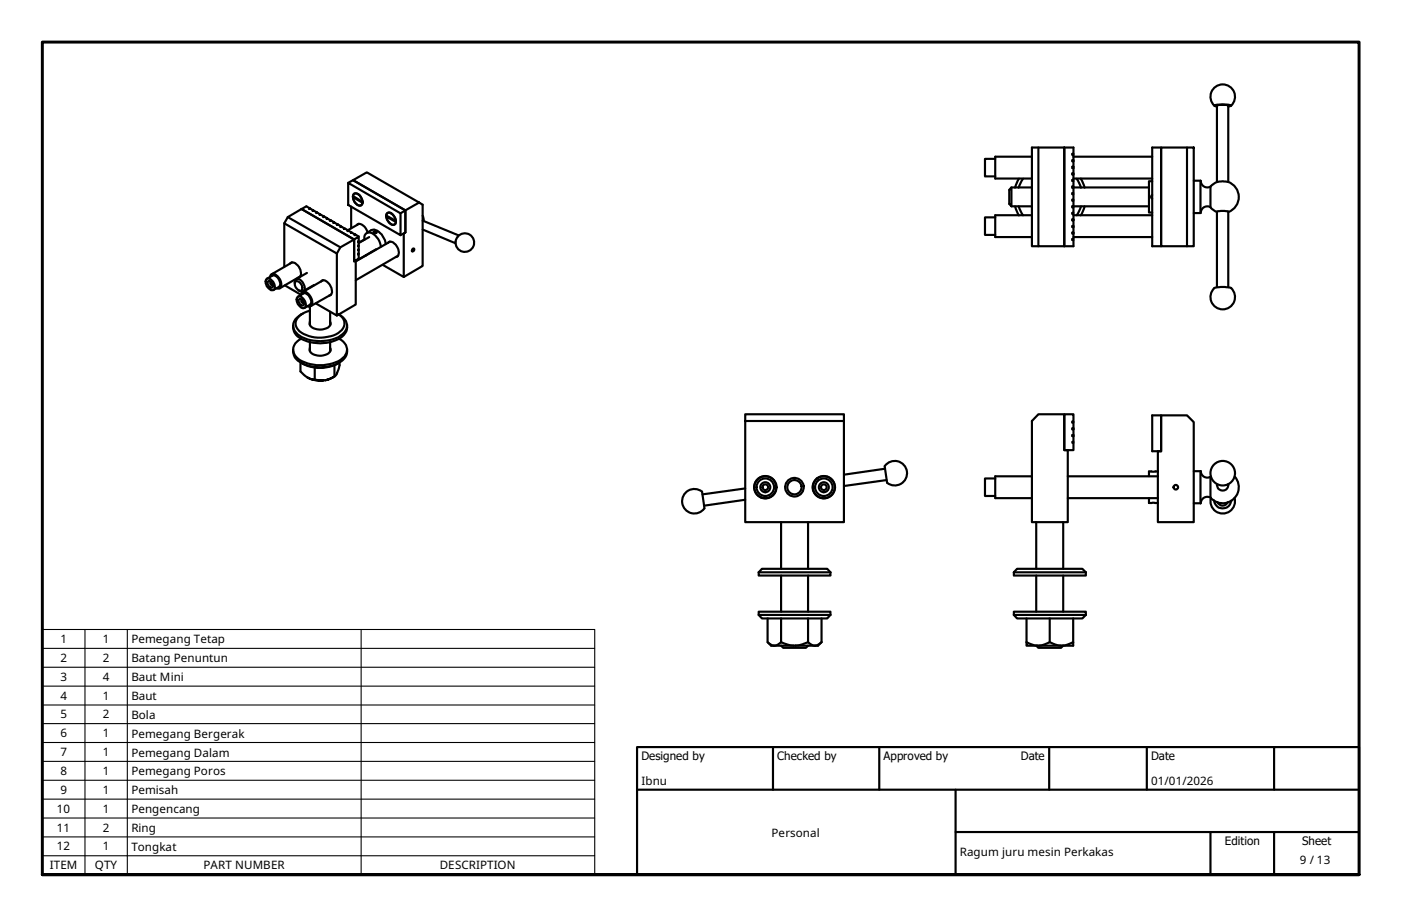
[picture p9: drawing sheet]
<svg xmlns="http://www.w3.org/2000/svg" width="330mm" height="216mm" viewBox="0 0 330 216" stroke-linecap="round" stroke-linejoin="round" font-family="sans-serif">
<!-- layer: Visible (ISO) -->
<g fill="none" stroke="#000" stroke-width=".51">
<path d="M234.3 37.4h-2.4v4.1h2.4M243 36.9h-8.7v5.1h8.7M244.5 34.7v23.3h6.1v-23.3M250.6 34.7h-7.6v23.3h1.5M250.6 34.7h2.1v1.5h-.2v.2h.2v4.4M250.6 34.7v23.3h2.1v-1.5h-.2v-.2h.2v-4.6l-.2 .2M252.7 37.7h-.2v.3h.2M252.7 39.2h-.2v.4h.2M252.7 36.9h18.6M271.3 34.7h2.1v23.3h-2.1zM279.5 34.7h1.6v23.3h-1.6zM279.5 34.7h-6.1v23.3h6.1"/>
<path d="M285.9 24.9a2.89 2.89 0 0 1-.1-4.2 2.89 2.89 0 0 1 4.1 0 2.89 2.89 0 0 1-.1 4.2M286.5 25.1l-.6-.2a6.3 6.3 0 0 1 4 0l-.7 .2M66.9 52.6l12.4 7.1v14.6l-4.9-2.9M71 49.2l-3.2 1.9-.9 1.5v10.2M71 49.2l12.4 7.2-3.3 1.8-12.3-7.1M71 49.2l12.4 7.2v5.1l.4-.2v10.4l-4.5 2.6M72.8 49.1l.1-.1v.2zM72.9 49.2l.1-.1 .7 .4M72.9 49l-.8-.4-1.1 .6M73.7 49.7l-.1-.1 .9 .4M74.5 50.2l-.1-.2h.1v.2l.2-.2 .7 .5M75.4 50.6l-.2-.1 1 .4"/>
<path d="M76.2 51.1l-.1-.1 .1-.1v.2l.1-.1 .7 .4M77 51.6l-.1-.1 .1-.1v.2l.9 .3M77.9 52l-.2-.1h.2l.8 .4M78.7 52.5h-.2l.2-.2v.2l.8 .3M79.5 53l-.2-.1 .2-.1 .8 .5M80.1 58.2l-.8 1.5M80.3 53.5l-.2-.1 .2-.1v.2l.2-.1 .6 .4M81.1 53.9l-.1-.1h.3l.6 .4M81.9 54.4l-.1-.1 .1-.1v.2l.1-.1 .7 .4M82 43.1l12.3 7.1v5.2l-12.3-7.1zM82 43.1l1.1-.7 12.3 7.1v5.2l-1.1 .7M82.7 48.6v5.1"/>
<path d="M82.7 54.9l-.1-.1 1 .4M83.1 46.4a1.96 1.96 0 0 0 1.9 2l.3-.6M83.2 46.4h-.1l2.2 1.4M83.4 45.6a1.87 1.87 0 0 1 1.7 2.7 1.66 1.66 0 0 1-2-1.7v-.6zM83.6 55.4l-.2-.2h.2v.2l.1-.2 .8 .5M84 53a1.4 1.4 0 0 1 2 .7l.6 1M84.2 45.7h.1M84.3 59.8h.2l-.2 .1zM84.3 58.8l.2 .1zM84.3 57.8l.2 .1zM84.3 56.8v.2h.2M84.5 57l-.2-.2h.2v-1.1l-1.1 .7v5.1l1.1-.6v-1.1"/>
<path d="M84.5 58.9l-.2 .9M84.5 57.9l-.2 .9M84.5 57l-.2 .8M84.5 52.7l-2.6 1.5M85.3 47.4v.1l-2.2-1.3 .2-.5a1.31 1.31 0 0 1 1.9 1.1l.1 .7M85.3 47.6v.2M85.8 56.5a1.3 1.3 0 0 1 .6-1.6 1.3 1.3 0 0 1 1.6 .3l1.3 1.5 .4 1.4M85.8 56.4l-1.3 .8M86.4 54.9l1-.7a2.39 2.39 0 0 1 2.7 1.4l.5 .9 .2 1M86.9 55.8l-2.4 1.4M87.4 59.3l.1 .1M87.9 54.6a.34 .34 0 0 1 .5-.2 .34 .34 0 0 1 .2 .5h-.3z"/>
<path d="M88.6 58.7l-4.8 2.8M90.9 51a2.08 2.08 0 0 0 1.9 1.9l.4-.6M91.1 50.3a1.18 1.18 0 0 1 1.8 .8l.3 .7a.81 .81 0 0 1-.4 1.1 .81 .81 0 0 1-1.1-.4l-.6-1-.2-.6zM91.1 51h-.2l2.3 1.3M91.3 57.2a.96 .96 0 0 1 1.5 .1 2.22 2.22 0 0 1 .7 3.2h-.3M91.8 56.9l-8 4.6M92.1 50.2h.1M93.2 51.9l-2.3-1.2a.74 .74 0 0 1 .6-.7 .74 .74 0 0 1 .8 .4l.7 .9 .2 .7M93.2 52.2v.1M94.3 50.2l1.1-.7v5.2l-.3 .3v10.2l-5-2.8M97.2 58.5h.1a.39 .39 0 0 1 .2 .5 .39 .39 0 0 1-.5 .2zM98.7 47.7l-3.3 1.8-12.3-7.1 3.3-1.8 13.1 7.6v14.4l-4.4 2.6"/>
<path d="M99.5 51.9l8.5 3.5M99.5 54l7.8 3.3M99.5 50.8l.3 1.2M234.3 51.2h-2.4v4.1h2.4M238.1 44.1v4.5l-.5-.6v-3.3zM238.1 48.6h4.9M238.1 44.1h4.9M239 48.6l.9 2.1M239.8 48.6l1 2.1M239.9 42.1l-.9 2.1M240.8 42.1l-1 2.1M243 50.7h-8.7v5.1h8.7"/>
<path d="M252.5 40.8l.2 .3v-.3M252.5 40.8v.3h.2v1.3h-.2v.2h.2v1.3h-.2v.3h.2v1.3h-.2v.2h.2v1.3h-.2v.2h.2v1.4M252.5 51.9h.2M252.5 40.8h.2M252.5 44.1h18M252.7 53.2h-.2v.3h.2M252.7 54.7h-.2v.3h.2M252.7 42h18.6M252.7 55.8h18.6M252.7 50.7h18.6M253.5 42.1l1 2.1M254.5 42.1l.9 2.1"/>
<path d="M254.5 48.6l-1 2.1M255.4 48.6l-.9 2.1M270.5 48.6h-18v.2h.2v1.3h-.2v.3h.2v1.2h-.2v.3M271.3 45.9a.52 .52 0 0 0 0 .9M271.3 42.7h-.8v7.3h.8M281.1 42.5h1.5v7.7h-1.5M282.7 42.6a1.56 1.56 0 0 0 2.3 1.4v4.8M285 48.8l.8 .8 .7 .3M285 44a3.8 3.8 0 0 1 3.8-1.2 3.8 3.8 0 0 1 2.8 2.9 3.8 3.8 0 0 1-2.4 4.2M285 48.8a1.56 1.56 0 0 0-2.3 1.3M286.5 42.9v-18l.6-.2h1.6l.5 .2v18M62.8 65.7a1.7 1.7 0 0 1 1.9 1.7 .74 .74 0 0 1-.4 1 .74 .74 0 0 1-1-.5 1.66 1.66 0 0 1-.5-2.2z"/>
<path d="M62.9 65.6l1.2-.7a1.82 1.82 0 0 1 1.8 2.3l-.2 .4-1.3 .7M63.2 66.2a1.03 1.03 0 0 1 .9 1.4 .95 .95 0 0 1-1-1.2zM63.6 65.2a.82 .82 0 0 1 .5-.7 .82 .82 0 0 1 .9 .3 2.2 2.2 0 0 1 .8 3.1h-.7M63.8 66.4a.48 .48 0 0 0-.1 .5 .48 .48 0 0 0 .6 .2M67.1 67.2l3.8 2.2M68.3 62a1.03 1.03 0 0 1 1.5 .2 2.36 2.36 0 0 1 .8 3l-.4 .2M68.8 61.8l-4.9 2.8M69 76.6a3.3 3.3 0 0 0 2.8 3.5 9.1 9.1 0 0 0 9.2-1.2 2.59 2.59 0 0 0 .7-2.3M69.4 66.8a.84 .84 0 0 1 .4-1.1 .84 .84 0 0 1 1.1 .4 1.74 1.74 0 0 1 .4 2.5h-.4l-.6-.3M69.7 66.2a1.52 1.52 0 0 1 1.3 2.2 1.43 1.43 0 0 1-1.3-2.2zM70.1 69.8a1.7 1.7 0 0 1 1.9 1.8 .74 .74 0 0 1-.4 .9 .74 .74 0 0 1-1-.4 1.66 1.66 0 0 1-.5-2.3zM70.2 69.8l1.2-.7a1.84 1.84 0 0 1 1.8 2.3l-1.5 1.1"/>
<path d="M70.5 70.4a.98 .98 0 0 1 .9 1.5 .97 .97 0 0 1-.9-.5 .97 .97 0 0 1 0-1zM70.7 65.1l-4.9 2.8M70.9 69.5a.93 .93 0 0 1 .8-.8 .93 .93 0 0 1 .9 .5 2.45 2.45 0 0 1 .7 2.7 .67 .67 0 0 1-.9 .2M70.9 79.8a2.69 2.69 0 0 0-1.9 2.3 2.69 2.69 0 0 0 1.5 2.6 9.6 9.6 0 0 0 10.1-.4 2.49 2.49 0 0 0-.2-4.2l-.6-.3M71.1 70.5a.51 .51 0 0 0-.1 .6 .51 .51 0 0 0 .6 .3M71.3 73.9a3 3 0 0 0-2.1 3.5 5.8 5.8 0 0 0 5.3 2.9 8 8 0 0 0 6.6-2.1 2.69 2.69 0 0 0-1.3-4.2M72.3 64.3l-2.6 1.4M73 73.2a4.1 4.1 0 0 0-3.4 2.7 3.1 3.1 0 0 0 2.5 3 8.4 8.4 0 0 0 8.4-1.2 2.3 2.3 0 0 0-.7-3.7M73 75.8l-.1 .3a1.96 1.96 0 0 0 2.2 1.5 2.36 2.36 0 0 0 2.8-1.5l-.2-.3M73 72.2v4.4M73.9 67.1l-2.5 1.5M75.6 66.3a.96 .96 0 0 1 1.5 .1 2.47 2.47 0 0 1 .8 3l-.4 .2"/>
<path d="M76.1 66l-4.9 2.8M77.7 73.4v3.2M78 69.3l-4.8 2.8M86.2 60.1h.1M93.7 60.2l-9.9 5.8M285.9 67.8l1.5-.2h1.8l.7 .2M285.9 67.8a2.89 2.89 0 0 0-.1 4.2 2.89 2.89 0 0 0 4.1 0 2.89 2.89 0 0 0-.1-4.2M286.5 67.6v-17.8l1-.1 1.7 .1v17.8M69 82.3a3.1 3.1 0 0 0 2.1 3.2 9.8 9.8 0 0 0 9.5-.6l.4-.4a2.59 2.59 0 0 0 .7-2.2M70.7 85.3v2.1l1.9 1.6M70.9 85.4a8.9 8.9 0 0 0 8.9 0M72.6 89l.7 .3 1.9 .3 1.1-.1-1.8 .1z"/>
<path d="M73 81.9l-.1 .3a1.93 1.93 0 0 0 2.2 1.6 2.32 2.32 0 0 0 2.8-1.6l-.2-.3M73 80.5v2.2M74.1 86.6v2.7M76.3 89.5h.3M77.7 80.5v2.2M79.9 85.3a3.6 3.6 0 0 1-2.8 4.1l-.5 .1 2.1-.9v-2.6M175.5 99.1h23.2v23.8h-23.2v-25.4h23.2v1.6M244.5 97.5h6.1v8.5h.8v16.9h-8.4v-23.8zM250.6 97.5h2.1v1.8h-.2v.2h.2v4.5h-.2v.3h.2v1.7h-2.1zM271.3 97.8h2.1v8.4h-2.1zM273.4 97.8h6.1l1.6 1.6v23.5h-8.5v-16.7h.8zM165.8 119.7a2.89 2.89 0 0 1-4 .6 2.89 2.89 0 0 1-.6-4 2.89 2.89 0 0 1 4.1-.5l.6 3.9"/>
<path d="M175.5 115l-10.1 1.4M175.5 117.7l-9.8 1.4M177.6 114.7h-.1M179.2 117.2h.1M181.7 116.8h.1M182.6 114h.2M191.4 115.4h.1M192.3 112.6h.2M194.8 112.3h.1M196.6 114.7h-.1M208.3 110.4l-9.6 1.4M208.7 113l-10 1.4"/>
<path d="M208.9 113.7l-.6-4a2.89 2.89 0 0 1 4.1-.6 2.89 2.89 0 0 1 .6 4.1 2.89 2.89 0 0 1-4.1 .5M234.3 112.6h-2.4v4.2h2.4M243 112.1h-8.7v5.2h8.7M251.4 117.3h21.2M251.4 112.1h21.2M252.7 100.8h-.2v.3h.2M252.7 102.4h-.2v.3h.2M270.5 117.3v1.1h2.1M272.6 111h-2.1v1.1M281.1 110.9h1.5v7.6h-1.5M282.7 110.9a1.56 1.56 0 0 0 2.3 1.4v4.8M285 117.1a1.56 1.56 0 0 0-2.3 1.4"/>
<path d="M285.1 112.2l-.1 .1M285.1 117.2a2.89 2.89 0 0 0 2.8 3.7 2.89 2.89 0 0 0 2.8-3.7M285.9 117.9a2.01 2.01 0 0 0 2 1.8 2.01 2.01 0 0 0 2-1.8M286.5 114a1.35 1.35 0 0 0 1.3 1.5 1.35 1.35 0 0 0 1.4-1.5M286.6 118.2a1.29 1.29 0 0 0 1.2 .9 1.29 1.29 0 0 0 1.3-.9M290.7 112.2a3.8 3.8 0 0 1-.4 5.4 3.8 3.8 0 0 1-5.3-.5M178.6 134.7l.8-.8h15.4l.7 .8M178.6 134.7v.8h16.9v-.8M178.6 134.7h16.9M183.9 122.9v11M183.9 135.5v8.5M190.2 122.9v11"/>
<path d="M190.2 135.5v8.5M238.7 134.7l.8-.8h15.3l.9 .8M238.7 134.7v.8h17v-.8M238.7 134.7h17M244 122.9v11M244 135.5v8.5M250.3 122.9v11M250.3 135.5v8.5M178.6 144.8l.8 .8h15.4l.7-.8M178.6 144.8v-.8h16.9v.8M178.6 144.8h16.9M180.7 151.2l.8 .6 .7 .2"/>
<path d="M180.7 145.6v5.6l.8 .8h11.1l.8-.8M182.4 152l.7-.2 .8-.6 1.5 .6 1.5 .2M183.9 152l.5 .5h5.3l.5-.5M183.9 145.6v5.6M187.3 152l1.4-.2 1.5-.6 .8 .6 .7 .2M190.2 145.6v5.6M193.4 151.2l-.7 .6-.7 .2M193.4 145.6v5.6M238.7 144.8l.8 .8h15.3l.9-.8M238.7 144.8v-.8h17v.8M238.7 144.8h17M241.7 151.2l1.9 .8h.6"/>
<path d="M241.7 151.2v.8h2.5M241.7 145.6v5.6M244 152l.5 .5h5.3l.5-.5M244.2 152h5.5M244.6 152l1.2-.2 1.3-.6 1.4 .6 1.2 .2M247.1 145.6v5.6M252.7 151.2l-1.4 .6-1.2 .2M252.7 145.6v6.4h-3"/>
<circle cx="109.5" cy="57.1" r="2.18"/>
<circle cx="180.2" cy="114.7" r="2.64"/>
<circle cx="180.2" cy="114.7" r=".67"/>
<circle cx="180.2" cy="114.7" r="1.17"/>
<circle cx="180.2" cy="114.7" r="2.57"/>
<circle cx="180.2" cy="114.7" r="2.06"/>
<circle cx="187" cy="114.7" r="2.19"/>
<circle cx="187" cy="114.7" r="1.68"/>
<circle cx="194" cy="114.7" r="2.64"/>
<circle cx="194" cy="114.7" r=".67"/>
<circle cx="194" cy="114.7" r="1.17"/>
<circle cx="194" cy="114.7" r="2.57"/>
<circle cx="194" cy="114.7" r="2.06"/>
<circle cx="276.8" cy="114.7" r=".54"/>
<circle cx="287.9" cy="111.4" r="2.89"/>
</g>
<!-- layer: Symbol (ISO) -->
<g fill="none" stroke="#000" stroke-width=".25">
<path d="M10 152.7h130M10 157.1h130M20 148.2v57.7M30 148.2v57.7M85 148.2v57.7M10 161.5h130M10 166h130M10 170.4h130M10 174.8h130M10 179.3h130M10 183.7h130M10 188.2h130"/>
<path d="M10 192.6h130M10 197h130M10 201.5h130v-53.3h-130v57.7h130v-4.4"/>
</g>
<!-- layer: Border (ISO) -->
<path d="M10 205.9v-196h310v196h-310h310" fill="none" stroke="#000" stroke-width=".7"/>
<!-- layer: Title (ISO) -->
<path d="M150 175.9h170v30h-170zM182 175.9v10M207 175.9v10M247 175.9v10M270 175.9v10M300 175.9v10M150 185.9h170M225 195.9h95M225 185.9v20M285 195.9v10M300 195.9v10" fill="none" stroke="#000" stroke-width=".51"/>
<g font-size="2.7">
<text x="14.2" y="151.4">1</text>
<text x="14.2" y="155.9">2</text>
<text x="24.2" y="151.4">1</text>
<text x="24.2" y="155.9">2</text>
<text x="30.9" y="151.4">Pemegang Tetap</text>
<text x="30.9" y="155.8">Batang Penuntun</text>
<text x="14.2" y="160.3">3</text>
<text x="24.2" y="160.3">4</text>
<text x="30.9" y="160.3">Baut Mini</text>
<text x="14.2" y="164.7">4</text>
<text x="24.2" y="164.7">1</text>
<text x="30.9" y="164.7">Baut</text>
<text x="14.2" y="169.2">5</text>
<text x="14.2" y="173.6">6</text>
<text x="24.2" y="169.2">2</text>
<text x="24.2" y="173.6">1</text>
<text x="30.9" y="169.2">Bola</text>
<text x="30.9" y="173.7">Pemegang Bergerak</text>
<text x="14.2" y="178.1">7</text>
<text x="24.2" y="178.1">1</text>
<text x="30.9" y="178.1">Pemegang Dalam</text>
<text x="151" y="179">Designed by</text>
<text x="183" y="179">Checked by</text>
<text x="208" y="179">Approved by</text>
<text x="240.3" y="178.9">Date</text>
<text x="271" y="178.9">Date</text>
<text x="14.2" y="182.5">8</text>
<text x="24.2" y="182.5">1</text>
<text x="30.9" y="182.5">Pemegang Poros</text>
<text x="151" y="184.8">Ibnu</text>
<text x="271" y="184.8">01/01/2026</text>
<text x="13.4" y="191.4">10</text>
<text x="14.2" y="186.9">9</text>
<text x="24.2" y="186.9">1</text>
<text x="24.2" y="191.3">1</text>
<text x="30.9" y="187">Pemisah</text>
<text x="30.9" y="191.3">Pengencang</text>
<text x="13.4" y="195.8">11</text>
<text x="24.2" y="195.8">2</text>
<text x="30.9" y="195.8">Ring</text>
<text x="181.7" y="197">Personal</text>
<text x="13.4" y="200.2">12</text>
<text x="24.2" y="200.2">1</text>
<text x="30.9" y="200.3">Tongkat</text>
<text x="226" y="201.6">Ragum juru mesin Perkakas</text>
<text x="288.4" y="199">Edition</text>
<text x="306" y="203.4">9 / 13</text>
<text x="306.6" y="199">Sheet</text>
<text x="11.7" y="204.7">ITEM</text>
<text x="22.4" y="204.7">QTY</text>
<text x="47.9" y="204.7">PART NUMBER</text>
<text x="103.6" y="204.7">DESCRIPTION</text>
</g>
</svg>
